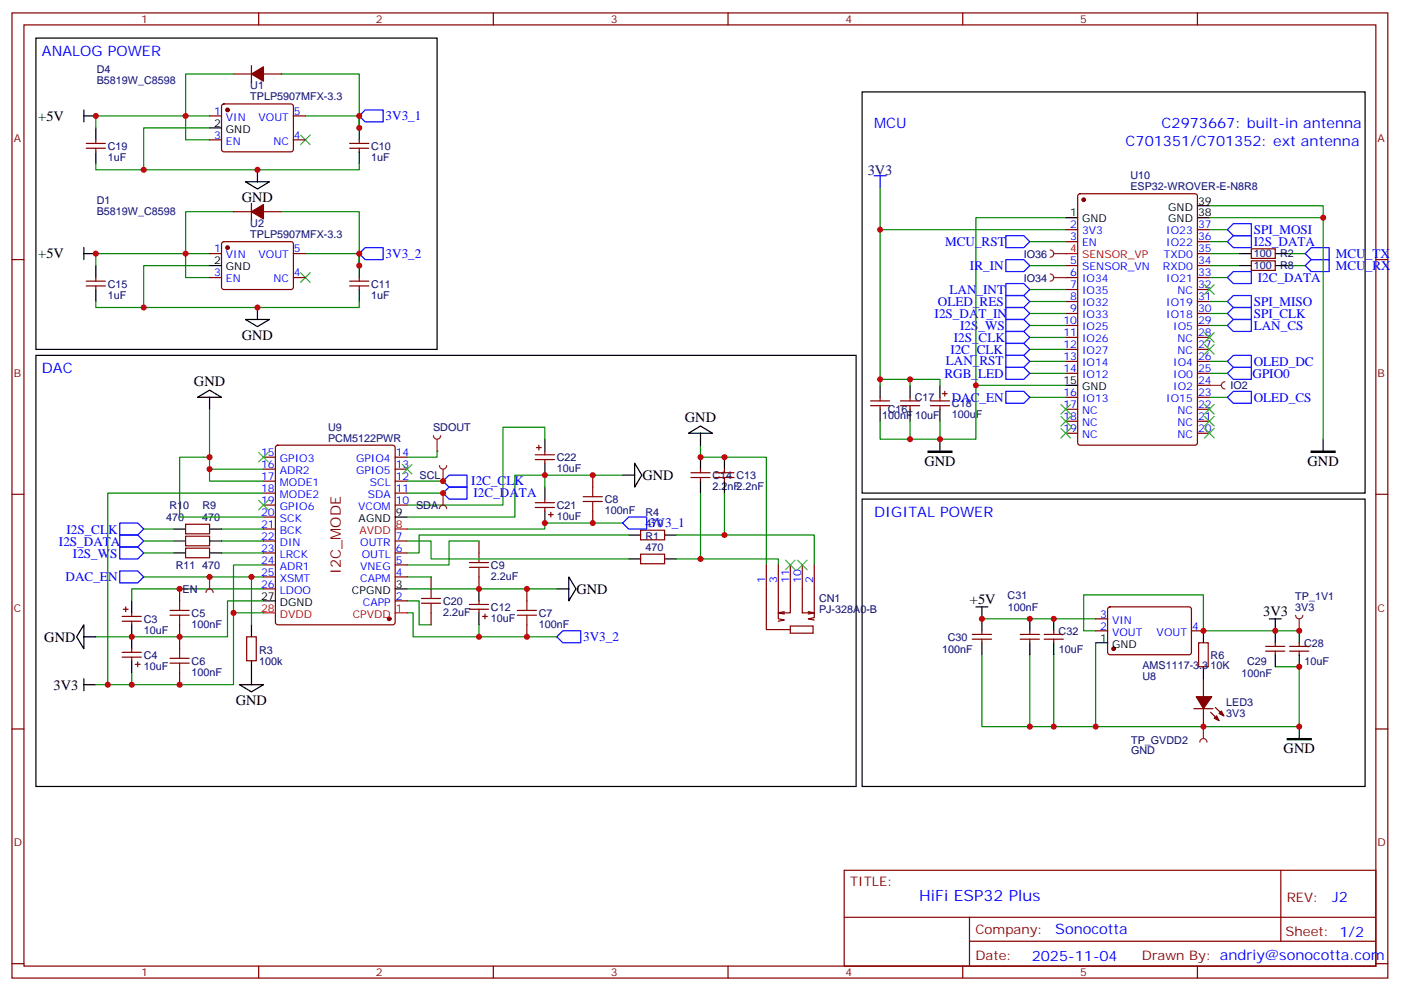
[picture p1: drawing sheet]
<svg xmlns="http://www.w3.org/2000/svg" width="413mm" height="292mm" viewBox="0 0 413 292" stroke-linecap="round" stroke-linejoin="round" font-family="sans-serif">
<g fill="none" stroke="#870000" stroke-width=".35">
<path d="M3.5 3.8h405.4v284.3h-405.4zM7.1 7.3h398.2v277.3h-398.2zM74.1 19.3v5M76.2 3.8v3.5M145.3 3.8v3.5M214.5 3.8v3.5M283.6 3.8v3.5M352.8 3.8v3.5M68.8 21.8h5.3M77.6 21.8h5.3M25.4 43.7h5.6M25.4 42.3h5.6"/>
<path d="M28.2 41.2v1.1M28.2 43.7v1M74.1 59.9v4.9M103 43.7h5.7M103 42.3h5.7M105.8 41.2v1.1M105.8 43.7v1M3.5 76.5h3.6M68.8 62.4h5.3M77.6 62.4h5.3M405.3 76.5h3.6M25.4 84.2h5.6"/>
<path d="M25.4 82.8h5.6M28.2 81.8v1M28.2 84.2v1.1M103 84.2h5.7M103 82.8h5.7M105.8 81.8v1M105.8 84.2v1.1M174.6 140v3.5M203.6 139.3h5.6M206.4 138.2v1.1M210.6 139.3h5.7M213.4 138.2v1.1"/>
<path d="M3.5 145.6h3.6M54.7 154.4h7v2.9h-7zM54.7 158h7v2.8h-7zM141.1 159.4v3.5M157.7 149.5h5.6M157.7 148.1h5.6M160.5 147v1.1M160.5 149.5v1.1M161.6 151.6h1.4M162.3 150.9v1.4M174.6 150.6v3.5M188.7 156.2h7.1v2.8h-7.1z"/>
<path d="M203.6 140.7h5.6M206.4 140.7v1M210.6 140.7h5.7M213.4 140.7v1M405.3 145.6h3.6M36.3 179.5h1.4M37 178.8v1.4M52.9 173.5v3.5M54.7 161.5h7v2.8h-7zM127 170v3.5M138.3 179.5h5.6M138.3 178.1h5.6"/>
<path d="M141.1 170v3.5M141.1 177v1.1M141.1 179.5v1.1M155.2 173.5v3.5M188.7 163.3h7.1v2.8h-7.1zM326.6 179l.4-.2h23.6l.4 .7-.1 13-.6 .4-23.5-.1-.5-.6v-12.7zM36 193.6h5.6M36 192.2h5.6M36 181.6h5.6M36 183h5.6M38.8 180.6v1M38.8 183v1.1"/>
<path d="M38.8 191.1v1.1M38.8 193.6v1.1M39.9 195.7h1.4M40.6 195v1.4M52.9 184.1v7M52.9 198.2v3.5M127 180.6v3.5M142.2 181.6h1.4M142.9 180.9v1.4M155.2 184.1v3.5M286.5 188.3h5.6M286.5 186.9h5.6"/>
<path d="M289.3 185.8v1.1M289.3 188.3v1.1M300.6 188.3h5.6M300.6 186.9h5.6M303.4 185.8v1.1M303.4 188.3v1.1M307.6 188.3h5.7M307.6 186.9h5.7M310.4 185.8v1.1M310.4 188.3v1.1M322.8 185.8h3.5M322.8 182.3h3.5"/>
<path d="M351 185.8h3.5M353.1 189.4h2.9v7h-2.9zM354.5 200v5.2M372.9 191.8h5.6M372.9 190.4h5.6M375.7 189.4v1M375.7 191.8v1.1M379.9 191.8h5.7M379.9 190.4h5.7M382.8 189.4v1M382.8 191.8v1.1M3.5 214.8h3.6"/>
<path d="M351.7 208.8h5.7M354.5 208.8v5.3M356.7 209.8l2.4 2.5M358.1 208.4l2.4 2.5M405.3 214.8h3.6M248.7 256.4h156.6v28.2h-156.6zM377.3 256.4v20.9M248.7 270.2h156.5M285.6 277.3h119.6M285.6 270.2v14.2M3.5 283.9h3.6M76.2 284.6v3.5"/>
<path d="M145.3 284.6v3.5M214.5 284.6v3.5M283.6 284.6v3.5M352.8 284.6v3.5M405.3 283.9h3.6"/>
</g>
<g fill="none" stroke="#a10000" stroke-width=".35">
<path d="M171.8 147.7h5.6M171.8 146.3h5.6M174.6 143.5v2.8M174.6 147.7v2.9M50.1 179.8h5.6M52.9 177v2.8M124.2 176.3h5.6M124.2 177.7h5.6M127 173.5v2.8M127 177.7v2.9M138.3 165.7h5.6M138.3 167.1h5.6"/>
<path d="M141.1 162.9v2.8M141.1 167.1v2.9M152.4 179.8h5.6M155.2 177v2.8M50.1 181.3h5.6M50.1 195.4h5.6M50.1 194h5.6M52.9 181.3v2.8M52.9 191.1v2.9M52.9 195.4v2.8M152.4 181.3h5.6M155.2 181.3v2.8"/>
</g>
<g fill="none" stroke="#008700" stroke-width=".35">
<path d="M61.7 37.7h-19.4v12.3M61.7 34.1h-33.5v3.6M68.8 21.8h-14.1v19.4h7M82.9 21.8h22.9v15.9M90 34.1h15.8v3.6M105.8 34.1v3.6M28.2 48.3v1.7h77.6v-1.7M61.7 78.2h-19.4v12.4M61.7 74.7h-33.5v3.5M68.8 62.4h-14.1v19.4h7M82.9 62.4h22.9v15.8M90 74.7h15.8v3.5"/>
<path d="M105.8 74.7v3.5M28.2 88.8v1.8h77.6v-1.8M183.4 140h-31.7v12.3h-31.8M206.4 131.2v3.5h19.4v31.7M42.3 155.9h8.9M42.3 159.4h8.9M65.3 155.9h12.3M65.3 159.4h12.3M119.9 159.4h7.1v5.3h58.2M141.1 159.4h-8.8v7h-12.4M183.4 154.1h-22.9v1.8h-40.6M185.2 157.6h-61.7v5.3h-3.6"/>
<path d="M206.4 145.3v19.4h-7.1M213.4 157.6h26.5v8.8M213.4 145.3v12.3h-14.1M42.3 162.9h8.9M65.3 162.9h12.3M77.6 177h-10.6v10.6h-38.8M77.6 173.5h-38.8v3.5M119.9 177h3.6v7.1h3.5M119.9 173.5h44.1M119.9 170h7.1M206.4 164.7h22.9v1.7M38.8 198.2v3.5"/>
<path d="M77.6 180.6h-8.8v21.1h-40.6M119.9 180.6h1.8v7h42.3M141.1 184.1v3.5M289.3 192.9v21.2h93.5v-17.7h-7.1M289.3 182.3h33.5M303.4 192.9v21.2M310.4 192.9v21.2M322.8 185.8h-3.5v-10.5h35.2v10.5M322.8 189.4v24.7M375.7 185.8h7.1"/>
</g>
<g fill="none" stroke="#000" stroke-width=".35">
<path d="M10.6 11.2h118.2v91.7h-118.2zM24.7 32.4v3.5M24.7 34.1h3.5M28.2 37.7v3.5M105.8 37.7v3.5M28.2 44.7v3.6M72.3 53.6h7.1l-3.6 2.1zM75.8 50v3.6M105.8 44.7v3.6M24.7 74.7h3.5M24.7 73v3.5M28.2 78.2v3.6"/>
<path d="M105.8 78.2v3.6M28.2 85.3v3.5M72.3 94.1h7.1l-3.6 2.1zM75.8 90.6v3.5M105.8 85.3v3.5M10.6 104.7h241.6v127h-241.6zM183.4 140h3.6M187 136.5l2.1 3.5-2.1 3.5zM202.8 127.6l3.6-2.1 3.5 2.1zM206.4 127.6v3.6M206.4 134.7v3.5M213.4 134.7v3.5"/>
<path d="M51.2 155.9h3.5M51.2 159.4h3.5M61.7 155.9h3.6M61.7 159.4h3.6M160.5 143.5v3.5M160.5 150.6v3.5M185.2 157.6h3.5M195.8 157.6h3.5M206.4 141.7v3.6M213.4 141.7v3.6M254 147h148.2v84.7h-148.2zM38.8 177v3.6"/>
<path d="M51.2 162.9h3.5M61.7 162.9h3.6M141.1 173.5v3.5M164 173.5h3.6M167.6 170l2.1 3.5-2.1 3.5zM185.2 164.7h3.5M195.8 164.7h3.5M287.5 178.8h3.5M289.3 178.8v7M24.7 184.1v7l-2.1-3.5zM24.7 200v3.5M24.7 187.6h3.5"/>
<path d="M38.8 184.1v7M38.8 194.7v3.5M141.1 180.6v3.5M289.3 189.4v3.5M303.4 182.3v3.5M303.4 189.4v3.5M310.4 182.3v3.5M310.4 189.4v3.5M322.8 189.4h3.5M354.5 185.8v3.6M354.5 196.4v3.6M373.9 182.3h3.6"/>
<path d="M375.7 182.3v7.1M375.7 192.9v3.5M382.8 185.8v3.6M382.8 192.9v3.5M24.7 201.7h3.5M382.8 214.1v3.5"/>
</g>
<path d="M88.5 39.8l2.9 2.8M91.4 39.8l-2.9 2.8M88.5 80.4l2.9 2.8M91.4 80.4l-2.9 2.8" fill="none" stroke="#3c3" stroke-width=".35"/>
<g fill="#870000" stroke="#870000" stroke-width=".35">
<path d="M74.1 62.4l3.5-2.1v4.2z"/>
<path d="M74.1 21.8l3.5-2.1v4.2z"/>
<path d="M357.7 211.6l.7-.7 .7 1.4z"/>
<path d="M359.1 210.2l.7-.7 .7 1.4z"/>
<path d="M352.4 205.2h4.6l-2.5 3.6z"/>
<circle cx="328.1" cy="191.1" r=".53"/>
</g>
<path d="M105.8 34.1l1.8-1.7h5.3v3.5h-5.3zM105.8 74.7l1.8-1.7h5.3v3.5h-5.3zM35.3 154.1h5.3l1.7 1.8-1.7 1.7h-5.3zM35.3 157.6h5.3l1.7 1.8-1.7 1.7h-5.3zM183.4 154.1l1.8-1.8h5.3v3.6h-5.3zM35.3 161.1h5.3l1.7 1.8-1.7 1.8h-5.3zM164 187.6l1.8-1.8h5.3v3.6h-5.3z" fill="none" stroke="#00f" stroke-width=".35"/>
<path d="M379.2 217.6h7.1v.3h-7.1z" fill="#000" stroke="#000" stroke-width=".35"/>
<path d="M381.7 181.3a1.06 1.06 0 0 0 1.1 1 1.06 1.06 0 0 0 1-1M382.8 182.3v3.5" fill="none" stroke="#8c2424" stroke-width=".35"/>
<circle cx="382.8" cy="185.8" r=".18" fill="#8c2424"/>
<path d="M354.5 185.8h21.2" fill="none" stroke="#008700" stroke-width=".35"/>
<path d="M353.5 218.7a1.06 1.06 0 0 1 1-1.1 1.06 1.06 0 0 1 1.1 1.1M354.5 214.1v3.5" fill="none" stroke="#8c2424" stroke-width=".35"/>
<circle cx="354.5" cy="214.1" r=".18" fill="#8c2424"/>
<g fill="none" stroke="#870000" stroke-width=".35">
<path d="M61.7 34.1h3.6M65.5 30.8l.5-.2 20 .1 .4 .6v13l-.7 .4h-20l-.4-.7v-12.7zM86.4 34.1h3.6M61.7 41.2h3.6M86.4 41.2h3.6M317.7 57.3l.5-.2h33.9l.6 .4 .1 73-.5 .6-34.1 .1-.6-.5-.1-72.9zM61.7 74.7h3.6M65.5 71.4l.5-.2h20l.4 .7v13l-.7 .4-20-.1-.4-.6v-12.7zM86.4 74.7h3.6M314 67.7h3.5M314 71.2h3.5M314 78.2h3.5"/>
<path d="M352.8 74.7h3.5M352.8 67.7h3.5M352.8 71.2h3.5M352.8 78.2h3.5M61.7 81.8h3.6M86.4 81.8h3.6M314 81.8h3.5M314 85.3h3.5M314 88.8h3.5M314 92.4h3.5M314 95.9h3.5M314 99.4h3.5"/>
<path d="M352.8 81.8h3.5M352.8 85.3h3.5M352.8 88.8h3.5M352.8 92.4h3.5M352.8 95.9h3.5M352.8 99.4h3.5M256.5 119.5h5.6M256.5 118.1h5.6M259.3 117.1v1M259.3 119.5v1.1M265.3 119.5h5.6M265.3 118.1h5.6"/>
<path d="M268.1 117.1v1M268.1 119.5v1.1M274.1 119.5h5.7M274.1 118.1h5.7M276.9 117.1v1M276.9 119.5v1.1M277.6 116h1.4M278.3 115.3v1.4M314 102.9h3.5M314 106.5h3.5M314 110h3.5M314 117.1h3.5"/>
<path d="M352.8 102.9h3.5M352.8 106.5h3.5M352.8 110h3.5M352.8 113.5h3.5M352.8 117.1h3.5M77.6 138.2h3.5M77.6 134.7h3.5M81.4 131.4l.4-.2h33.9l.7 .4v51.8l-.4 .6-34.2 .1-.6-.5-.1-51.7zM116.4 138.2h3.5M116.4 134.7h3.5M157.7 134h5.6M157.7 135.4h5.6"/>
<path d="M158 131.9h1.5M158.7 131.2v1.4M160.5 132.9v1.1M160.5 135.4v1.1M314 120.6h3.5M314 124.1h3.5M314 127.6h3.5M352.8 120.6h3.5M352.8 124.1h3.5M352.8 127.6h3.5M77.6 159.4h3.5M77.6 148.8h3.5"/>
<path d="M77.6 145.3h3.5M77.6 141.7h3.5M77.6 152.3h3.5M77.6 155.9h3.5M116.4 159.4h3.5M116.4 148.8h3.5M116.4 145.3h3.5M116.4 141.7h3.5M77.6 170h3.5M77.6 166.4h3.5M77.6 162.9h3.5M77.6 173.5h3.5"/>
<path d="M116.4 177h3.5M116.4 170h3.5M116.4 166.4h3.5M116.4 162.9h3.5M225.8 166.4v19.1h7M229.3 166.4v15.9l1.8 .4-1.8 .3M232.8 166.4v14.2h-3.5l1.8 .3M236.4 166.4v14.2h3.5l-1.8-.4M239.9 166.4v15.6l-1.8 .3 1.8 .4M72.7 187.6h2.8v7.1h-2.8zM231.1 180.2l-1.8 .4M232.8 184.4h6.7v2.1h-6.7z"/>
<path d="M239.9 180.6l-1.8 .3"/>
</g>
<path d="M76.2 133.3l2.8 2.8M79 133.3l-2.8 2.8M118.5 136.8l2.9 2.8M121.4 136.8l-2.9 2.8M76.2 147.4l2.8 2.8M79 147.4l-2.8 2.8M231.4 165l2.8 2.9M234.2 165l-2.8 2.9M234.9 165l2.9 2.9M237.8 165l-2.9 2.9" fill="none" stroke="#3c3" stroke-width=".35"/>
<g fill="#870000" stroke="#870000" stroke-width=".35">
<circle cx="67" cy="32.4" r=".53"/>
<circle cx="67" cy="73" r=".53"/>
<circle cx="114.7" cy="182.3" r=".53"/>
<circle cx="319.3" cy="58.8" r=".53"/>
</g>
<g fill="none" stroke="#000" stroke-width=".35">
<path d="M61.7 37.7h3.6M254 27.1h148.2v118.2h-148.2zM61.7 78.2h3.6M314 64.1h3.5M352.8 64.1h3.5M352.8 60.6h3.5M58.2 117.1l3.5-2.2 3.6 2.2zM61.7 117.1v3.5M259.3 113.5v3.6M268.1 113.5v3.6M276.9 113.5v3.6M314 113.5h3.5"/>
<path d="M160.5 129.4v3.5M160.5 136.5v3.5M259.3 120.6v3.5M268.1 120.6v3.5M276.9 120.6v3.5M116.4 152.3h3.5M77.6 177h3.5M116.4 173.5h3.5M74.1 184.1v3.5M74.1 194.7v7M70.6 201.7h7l-3.5 2.1z"/>
</g>
<path d="M296.3 90.6h5.3l1.8 1.8-1.8 1.7h-5.3zM296.3 87.1h5.3l1.8 1.7-1.8 1.8h-5.3zM361.6 117.1l1.8-1.8h5.3v3.5h-5.3zM361.6 106.5l1.8-1.8h5.3v3.5h-5.3zM35.3 168.2h5.3l1.7 1.8-1.7 1.7h-5.3z" fill="none" stroke="#00f" stroke-width=".35"/>
<g fill="none" stroke="#008700" stroke-width=".35">
<path d="M379.2 78.2h5.3M379.2 74.7h5.3M303.4 88.8h10.6M356.3 106.5h5.3M356.3 117.1h5.3M61.7 120.6v21.1h15.9M61.7 134.7h-8.8v17.6h24.7M61.7 138.2h15.9M160.5 129.4v-3.5h-12.3v22.9h-28.3M160.5 140v3.5M77.6 145.3h-45.9v56.4M119.9 145.3h10.6"/>
<path d="M119.9 141.7h10.6M42.3 170h35.3M74.1 170v14.1"/>
</g>
<path d="M314 74.7h3.5M116.4 155.9h3.5M77.6 180.6h3.5M116.4 180.6h3.5" fill="none" stroke="#f00" stroke-width=".35"/>
<path d="M309.4 80.7a1.06 1.06 0 0 1 1 1.1 1.06 1.06 0 0 1-1 1M310.4 81.8h3.6" fill="none" stroke="#8c2424" stroke-width=".35"/>
<circle cx="314" cy="81.8" r=".18" fill="#8c2424"/>
<path d="M309.4 73.7a1.06 1.06 0 0 1 1 1 1.06 1.06 0 0 1-1 1.1M310.4 74.7h3.6" fill="none" stroke="#8c2424" stroke-width=".35"/>
<circle cx="314" cy="74.7" r=".18" fill="#8c2424"/>
<path d="M356.3 113.5h3.5M360.9 112.5a1.06 1.06 0 0 0-1.1 1 1.06 1.06 0 0 0 1.1 1.1" fill="none" stroke="#8c2424" stroke-width=".35"/>
<circle cx="356.3" cy="113.5" r=".18" fill="#8c2424"/>
<g fill="none" stroke="#008700" stroke-width=".35">
<path d="M259.3 55.3v12.4h54.7M259.3 67.7v45.8M303.4 78.2h10.6M303.4 71.2h10.6M314 64.1h-26.5v49.4M356.3 60.6h33.5v68.8M356.3 67.7h5.3M356.3 74.7h8.8M356.3 78.2h8.8M356.3 64.1h33.5M356.3 71.2h5.3M303.4 99.4h10.6"/>
<path d="M303.4 95.9h10.6M303.4 92.4h10.6M303.4 85.3h10.6M356.3 95.9h5.3M356.3 92.4h5.3M356.3 88.8h5.3M356.3 81.8h5.3M259.3 111.8h8.8v1.7M268.1 111.8h8.8v1.7M303.4 110h10.6M303.4 106.5h10.6M303.4 102.9h10.6"/>
<path d="M303.4 117.1h10.6M314 113.5h-26.5v15.9h-10.6v-5.3M356.3 110h5.3M259.3 124.1v5.3h8.8M268.1 124.1v5.3h8.8M77.6 166.4h-8.8v14.2"/>
</g>
<g fill="none" stroke="#00f" stroke-width=".35">
<path d="M257.5 51.8h3.6M259.3 51.8v3.5M296.3 69.4h5.3l1.8 1.8-1.8 1.8h-5.3zM296.3 76.5h5.3l1.8 1.7-1.8 1.8h-5.3zM361.6 67.7l1.8-1.8h5.3v3.5h-5.3zM361.6 71.2l1.8-1.8h5.3v3.6h-5.3zM384.5 78.2l1.8-1.7h5.3v3.5h-5.3zM384.5 74.7l1.8-1.7h5.3v3.5h-5.3zM296.3 97.6h5.3l1.8 1.8-1.8 1.8h-5.3zM296.3 94.1h5.3l1.8 1.8-1.8 1.7h-5.3zM296.3 83.5h5.3l1.8 1.8-1.8 1.8h-5.3zM361.6 95.9l1.8-1.8h5.3v3.5h-5.3z"/>
<path d="M361.6 92.4l1.8-1.8h5.3v3.5h-5.3zM361.6 88.8l1.8-1.7h5.3v3.5h-5.3zM296.3 108.2h5.3l1.8 1.8-1.8 1.8h-5.3zM296.3 104.7h5.3l1.8 1.8-1.8 1.7h-5.3zM296.3 101.2h5.3l1.8 1.7-1.8 1.8h-5.3zM296.3 115.3h5.3l1.8 1.8-1.8 1.7h-5.3zM361.6 110l1.8-1.8h5.3v3.6h-5.3z"/>
</g>
<g fill="none" stroke="#3c3" stroke-width=".35">
<path d="M354.9 83.9l2.8 2.8M354.9 98l2.8 2.8M357.7 83.9l-2.8 2.8M357.7 98l-2.8 2.8M312.6 119.2l2.8 2.8M315.4 119.2l-2.8 2.8M354.9 119.2l2.8 2.8M354.9 101.5l2.8 2.9M357.7 119.2l-2.8 2.8M357.7 101.5l-2.8 2.9M312.6 126.2l2.8 2.8M312.6 122.7l2.8 2.8"/>
<path d="M315.4 126.2l-2.8 2.8M315.4 122.7l-2.8 2.8M354.9 122.7l2.8 2.8M354.9 126.2l2.8 2.8M357.7 122.7l-2.8 2.8M357.7 126.2l-2.8 2.8"/>
</g>
<path d="M273.4 132.9h7.1v.4h-7.1zM386.3 132.9h7v.4h-7z" fill="#000" stroke="#000" stroke-width=".35"/>
<path d="M365.1 74.7h3.6M365.1 78.2h3.6M375.7 74.7h3.5M375.7 78.2h3.5M276.9 129.4v3.5M389.8 129.4v3.5" fill="none" stroke="#000" stroke-width=".35"/>
<path d="M368.7 73.3h7v2.8h-7zM368.7 76.8h7v2.9h-7z" fill="none" stroke="#870000" stroke-width=".35"/>
<path d="M127.7 128.3a1.06 1.06 0 0 0 1.1 1.1 1.06 1.06 0 0 0 1-1.1M128.8 129.4v3.5" fill="none" stroke="#8c2424" stroke-width=".35"/>
<circle cx="128.8" cy="132.9" r=".18" fill="#8c2424"/>
<path d="M128.8 132.9v1.8h-8.9" fill="none" stroke="#008700" stroke-width=".35"/>
<path d="M60.7 174.6a1.06 1.06 0 0 1 1-1.1 1.06 1.06 0 0 1 1.1 1.1M61.7 170v3.5" fill="none" stroke="#8c2424" stroke-width=".35"/>
<circle cx="61.7" cy="170" r=".18" fill="#8c2424"/>
<path d="M361.6 81.8l1.8-1.8h5.3v3.5h-5.3zM130.5 141.7l1.8-1.7h5.3v3.5h-5.3zM130.5 145.3l1.8-1.8h5.3v3.5h-5.3z" fill="none" stroke="#00f" stroke-width=".35"/>
<path d="M129.5 149.9a1.06 1.06 0 0 1 1-1.1 1.06 1.06 0 0 1 1.1 1.1M130.5 145.3v3.5" fill="none" stroke="#8c2424" stroke-width=".35"/>
<circle cx="130.5" cy="145.3" r=".18" fill="#8c2424"/>
<path d="M129.5 137.2a1.06 1.06 0 0 0 1 1 1.06 1.06 0 0 0 1.1-1M130.5 138.2v3.5" fill="none" stroke="#8c2424" stroke-width=".35"/>
<circle cx="130.5" cy="141.7" r=".18" fill="#8c2424"/>
<g fill="#c00">
<circle cx="105.8" cy="78.2" r=".88"/>
<circle cx="105.8" cy="37.7" r=".88"/>
<circle cx="42.3" cy="90.6" r=".88"/>
<circle cx="75.8" cy="90.6" r=".88"/>
<circle cx="42.3" cy="50" r=".88"/>
<circle cx="75.8" cy="50" r=".88"/>
<circle cx="28.2" cy="74.7" r=".88"/>
<circle cx="54.7" cy="74.7" r=".88"/>
<circle cx="105.8" cy="74.7" r=".88"/>
<circle cx="105.8" cy="34.1" r=".88"/>
<circle cx="54.7" cy="34.1" r=".88"/>
<circle cx="28.2" cy="34.1" r=".88"/>
<circle cx="213.4" cy="134.7" r=".88"/>
<circle cx="206.4" cy="134.7" r=".88"/>
<circle cx="141.1" cy="187.6" r=".88"/>
<circle cx="38.8" cy="201.7" r=".88"/>
<circle cx="52.9" cy="201.7" r=".88"/>
<circle cx="52.9" cy="173.5" r=".88"/>
<circle cx="52.9" cy="187.6" r=".88"/>
<circle cx="38.8" cy="187.6" r=".88"/>
<circle cx="206.4" cy="164.7" r=".88"/>
<circle cx="213.4" cy="157.6" r=".88"/>
<circle cx="322.8" cy="214.1" r=".88"/>
<circle cx="310.4" cy="214.1" r=".88"/>
<circle cx="303.4" cy="214.1" r=".88"/>
<circle cx="354.5" cy="214.1" r=".88"/>
<circle cx="382.8" cy="214.1" r=".88"/>
<circle cx="354.5" cy="185.8" r=".88"/>
<circle cx="310.4" cy="182.3" r=".88"/>
<circle cx="382.8" cy="196.4" r=".88"/>
<circle cx="375.7" cy="185.8" r=".88"/>
<circle cx="289.3" cy="182.3" r=".88"/>
<circle cx="303.4" cy="182.3" r=".88"/>
<circle cx="382.8" cy="185.8" r=".88"/>
<circle cx="74.1" cy="170" r=".88"/>
<circle cx="155.2" cy="173.5" r=".88"/>
<circle cx="155.2" cy="187.6" r=".88"/>
<circle cx="141.1" cy="173.5" r=".88"/>
<circle cx="160.5" cy="154.1" r=".88"/>
<circle cx="174.6" cy="140" r=".88"/>
<circle cx="174.6" cy="154.1" r=".88"/>
<circle cx="160.5" cy="140" r=".88"/>
<circle cx="31.8" cy="201.7" r=".88"/>
<circle cx="61.7" cy="138.2" r=".88"/>
<circle cx="61.7" cy="134.7" r=".88"/>
<circle cx="287.5" cy="113.5" r=".88"/>
<circle cx="389.8" cy="64.1" r=".88"/>
<circle cx="268.1" cy="111.8" r=".88"/>
<circle cx="268.1" cy="129.4" r=".88"/>
<circle cx="276.9" cy="129.4" r=".88"/>
<circle cx="259.3" cy="111.8" r=".88"/>
<circle cx="259.3" cy="67.7" r=".88"/>
<circle cx="68.8" cy="180.6" r=".88"/>
<circle cx="61.7" cy="170" r=".88"/>
<circle cx="130.5" cy="145.3" r=".88"/>
<circle cx="130.5" cy="141.7" r=".88"/>
</g>
<text font-size="4.6" fill="#00f" x="270.8" y="265.4">HiFi ESP32 Plus</text>
<g font-size="4.2" fill="#00f">
<text x="12.3" y="16.5">ANALOG POWER</text>
<text x="257.5" y="37.7">MCU</text>
<text x="342.2" y="37.7">C2973667: built-in antenna</text>
<text x="331.6" y="43">C701351/C701352: ext antenna</text>
<text x="12.3" y="110">DAC</text>
<text x="257.5" y="152.3">DIGITAL POWER</text>
<text x="392.5" y="265.7">J2</text>
<text x="310.9" y="275.2">Sonocotta</text>
<text x="304" y="283">2025-11-04</text>
</g>
<g font-size="4.2">
<text x="11.3" y="35.6">+5V</text>
<text x="71.3" y="59.6">GND</text>
<text x="11.3" y="76.1">+5V</text>
<text x="71.3" y="100.2">GND</text>
<text x="57.1" y="113.8">GND</text>
<text x="201.8" y="124.5">GND</text>
<text x="272.3" y="137.2">GND</text>
<text x="385.2" y="137.2">GND</text>
<text x="189.3" y="141.4">GND</text>
<text x="169.9" y="174.9">GND</text>
<text x="285.8" y="178.1">+5V</text>
<text x="372.2" y="181.6">3V3</text>
<text x="13.1" y="189.1">GND</text>
<text x="15.8" y="203.2">3V3</text>
<text x="69.5" y="207.8">GND</text>
<text x="378.2" y="221.9">GND</text>
</g>
<text font-size="4.2" fill="#000080" x="255.7" y="51.5">3V3</text>
<text font-size="4.2" fill="#800" x="100.4" y="169.1" transform="rotate(-90 100.4 169.1)">I2C_MODE</text>
<g font-size="3.9" fill="#00f">
<text x="113.6" y="35.2">3V3_1</text>
<text x="369.4" y="68.9">SPI_MOSI</text>
<text x="113.6" y="75.9">3V3_2</text>
<text x="278.4" y="72.4">MCU_RST</text>
<text x="369.4" y="72.4">I2S_DATA</text>
<text x="393.5" y="75.9">MCU_TX</text>
<text x="285.8" y="79.5">IR_IN</text>
<text x="370.6" y="83">I2C_DATA</text>
<text x="393.6" y="79.4">MCU_RX</text>
<text x="279.7" y="86.6">LAN_INT</text>
<text x="275.4" y="93.6">I2S_DAT_IN</text>
<text x="276.3" y="90.1">OLED_RES</text>
<text x="369.4" y="93.6">SPI_CLK</text>
<text x="369.4" y="90.1">SPI_MISO</text>
<text x="281" y="100.7">I2S_CLK</text>
<text x="282.9" y="97.1">I2S_WS</text>
<text x="369.4" y="97.2">LAN_CS</text>
<text x="278.7" y="107.7">LAN_RST</text>
<text x="280" y="104.2">I2C_CLK</text>
<text x="369.4" y="107.8">OLED_DC</text>
<text x="278.2" y="111.3">RGB_LED</text>
<text x="369" y="111.3">GPIO0</text>
<text x="280.4" y="118.3">DAC_EN</text>
<text x="369.4" y="118.4">OLED_CS</text>
<text x="138.8" y="143">I2C_CLK</text>
<text x="139.5" y="146.5">I2C_DATA</text>
<text x="191.2" y="155.3">3V3_1</text>
<text x="17.4" y="160.8">I2S_DATA</text>
<text x="19.6" y="157.3">I2S_CLK</text>
<text x="21.5" y="164.3">I2S_WS</text>
<text x="19.3" y="171.2">DAC_EN</text>
<text x="171.8" y="188.8">3V3_2</text>
</g>
<g font-size="3.9" fill="#800">
<text x="250.5" y="261">TITLE:</text>
<text x="379.1" y="265.7">REV:</text>
<text x="287.4" y="275.2">Company:</text>
<text x="378.7" y="275.8">Sheet: 1/2</text>
<text x="287.4" y="282.9">Date:</text>
<text x="336.4" y="282.9">Drawn By: andriy@sonocotta.com</text>
</g>
<g font-size="3.2" fill="#800">
<text x="41.6" y="6.8">1</text>
<text x="110.8" y="6.8">2</text>
<text x="179.9" y="6.8">3</text>
<text x="249.1" y="6.8">4</text>
<text x="318.2" y="6.8">5</text>
<text x="4.1" y="41.9">A</text>
<text x="405.9" y="41.9">A</text>
<text x="4.1" y="111.1">B</text>
<text x="405.9" y="111.1">B</text>
<text x="4.1" y="180.2">C</text>
<text x="405.9" y="180.2">C</text>
<text x="4.1" y="249.3">D</text>
<text x="405.9" y="249.3">D</text>
<text x="41.6" y="287.6">1</text>
<text x="110.8" y="287.6">2</text>
<text x="179.9" y="287.6">3</text>
<text x="249.1" y="287.6">4</text>
<text x="318.2" y="287.6">5</text>
</g>
<g font-size="3.2" fill="#000080">
<text x="28.5" y="21.5">D4</text>
<text x="28.5" y="24.8">B5819W_C8598</text>
<text x="73.7" y="29.5">TPLP5907MFX-3.3</text>
<text x="73.7" y="26.2">U1</text>
<text x="31.7" y="47.4">1uF</text>
<text x="31.7" y="44.2">C19</text>
<text x="109.4" y="47.4">1uF</text>
<text x="109.4" y="44.2">C10</text>
<text x="333" y="52.7">U10</text>
<text x="333" y="55.8">ESP32-WROVER-E-N8R8</text>
<text x="28.5" y="63.5">B5819W_C8598</text>
<text x="28.5" y="60.2">D1</text>
<text x="73.7" y="70">TPLP5907MFX-3.3</text>
<text x="73.7" y="66.8">U2</text>
<text x="301.6" y="75.9">IO36</text>
<text x="369.4" y="75.9">100</text>
<text x="377.1" y="75.8">R2</text>
<text x="301.6" y="82.9">IO34</text>
<text x="369.4" y="79.4">100</text>
<text x="377.1" y="79.4">R8</text>
<text x="31.7" y="87.9">1uF</text>
<text x="31.7" y="84.8">C15</text>
<text x="109.4" y="87.9">1uF</text>
<text x="109.4" y="84.8">C11</text>
<text x="269.5" y="118.2">C17</text>
<text x="280.5" y="119.9">C18</text>
<text x="362.5" y="114.7">IO2</text>
<text x="259.9" y="123.5">100nF</text>
<text x="261.6" y="121.7">C16</text>
<text x="269.6" y="123.5">10uF</text>
<text x="280.5" y="123.1">100uF</text>
<text x="96.7" y="130.1">PCM5122PWR</text>
<text x="96.7" y="126.9">U9</text>
<text x="127.6" y="127">SDOUT</text>
<text x="164" y="135.8">C22</text>
<text x="123.6" y="141.1">SCL</text>
<text x="164" y="139">10uF</text>
<text x="209.9" y="141.2">C14 C13</text>
<text x="49.9" y="150">R10</text>
<text x="59.6" y="150">R9</text>
<text x="122.6" y="150">SDA</text>
<text x="164" y="150">C21</text>
<text x="178.2" y="148.2">C8</text>
<text x="209.9" y="144.4">2.2nF2.2nF</text>
<text x="48.9" y="153.5">470</text>
<text x="59.5" y="153.5">470</text>
<text x="164" y="153.2">10uF</text>
<text x="178.2" y="151.4">100nF</text>
<text x="190.2" y="155.2">470</text>
<text x="190.2" y="151.9">R4</text>
<text x="190.2" y="159">R1</text>
<text x="51.8" y="167.6">R11</text>
<text x="59.5" y="167.6">470</text>
<text x="144.6" y="167.6">C9</text>
<text x="190.2" y="162.2">470</text>
<text x="144.6" y="170.8">2.2uF</text>
<text x="53.8" y="174.7">EN</text>
<text x="130.5" y="178.2">C20</text>
<text x="144.6" y="180">C12</text>
<text x="241.3" y="177.3">CN1</text>
<text x="296.8" y="176.4">C31</text>
<text x="297" y="179.9">100nF</text>
<text x="381.6" y="179.9">3V3</text>
<text x="381.6" y="176.7">TP_1V1</text>
<text x="42.3" y="183.5">C3</text>
<text x="56.4" y="184.9">100nF</text>
<text x="56.4" y="181.7">C5</text>
<text x="130.5" y="181.4">2.2uF</text>
<text x="144.6" y="183.2">10uF</text>
<text x="158.7" y="184.9">100nF</text>
<text x="158.7" y="181.7">C7</text>
<text x="241.3" y="180.5">PJ-328A0-B</text>
<text x="42.3" y="186.8">10uF</text>
<text x="279.2" y="188.8">C30</text>
<text x="311.9" y="187">C32</text>
<text x="384.2" y="190.5">C28</text>
<text x="42.3" y="197.3">10uF</text>
<text x="42.3" y="194.1">C4</text>
<text x="56.4" y="195.8">C6</text>
<text x="76.3" y="195.8">100k</text>
<text x="76.3" y="192.6">R3</text>
<text x="277.6" y="192.3">100nF</text>
<text x="312" y="192.3">10uF</text>
<text x="336.6" y="197">AMS1117-3.3</text>
<text x="356.7" y="197.2">10K</text>
<text x="356.7" y="194">R6</text>
<text x="367.4" y="195.8">C29</text>
<text x="384.3" y="195.8">10uF</text>
<text x="56.4" y="199">100nF</text>
<text x="336.6" y="200.2">U8</text>
<text x="365.7" y="199.4">100nF</text>
<text x="361.2" y="208.1">LED3</text>
<text x="361.2" y="211.4">3V3</text>
<text x="333.2" y="219.1">TP_GVDD2</text>
<text x="333.2" y="222.2">GND</text>
</g>
<g font-size="3.2" fill="#00f">
<text x="63.1" y="33.8">1</text>
<text x="66.6" y="35.6">VIN</text>
<text x="76.2" y="35.6">VOUT</text>
<text x="86.6" y="33.8">5</text>
<text x="63.1" y="40.9">3</text>
<text x="86.6" y="40.9">4</text>
<text x="66.6" y="42.6">EN</text>
<text x="80.5" y="42.6">NC</text>
<text x="315.3" y="70.8">3</text>
<text x="315.3" y="67.3">2</text>
<text x="318.8" y="69.1">3V3</text>
<text x="343.6" y="69.1">IO23</text>
<text x="353" y="67.3">37</text>
<text x="353" y="70.8">36</text>
<text x="63.1" y="74.4">1</text>
<text x="66.6" y="76.1">VIN</text>
<text x="76.2" y="76.1">VOUT</text>
<text x="86.6" y="74.4">5</text>
<text x="315.3" y="77.9">5</text>
<text x="318.8" y="72.6">EN</text>
<text x="342.9" y="76.1">TXD0</text>
<text x="343.6" y="72.6">IO22</text>
<text x="353" y="74.4">35</text>
<text x="353" y="77.9">34</text>
<text x="63.1" y="81.4">3</text>
<text x="66.6" y="83.2">EN</text>
<text x="80.5" y="83.2">NC</text>
<text x="86.6" y="81.4">4</text>
<text x="315.3" y="81.4">6</text>
<text x="318.8" y="83.2">IO34</text>
<text x="318.8" y="79.7">SENSOR_VN</text>
<text x="342.6" y="79.7">RXD0</text>
<text x="343.6" y="83.2">IO21</text>
<text x="353" y="81.4">33</text>
<text x="315.3" y="88.5">8</text>
<text x="315.3" y="84.9">7</text>
<text x="318.8" y="86.7">IO35</text>
<text x="346.9" y="86.7">NC</text>
<text x="353" y="84.9">32</text>
<text x="353" y="88.5">31</text>
<text x="313.3" y="95.5">10</text>
<text x="315.3" y="92">9</text>
<text x="318.8" y="93.8">IO33</text>
<text x="318.8" y="90.2">IO32</text>
<text x="343.6" y="90.2">IO19</text>
<text x="343.6" y="93.8">IO18</text>
<text x="353" y="92">30</text>
<text x="353" y="95.5">29</text>
<text x="313.3" y="99.1">11</text>
<text x="318.8" y="100.8">IO26</text>
<text x="318.8" y="97.3">IO25</text>
<text x="345.6" y="97.3">IO5</text>
<text x="346.9" y="100.8">NC</text>
<text x="353" y="99.1">28</text>
<text x="313.3" y="106.1">13</text>
<text x="313.3" y="102.6">12</text>
<text x="318.8" y="107.9">IO14</text>
<text x="318.8" y="104.4">IO27</text>
<text x="345.6" y="107.9">IO4</text>
<text x="346.9" y="104.4">NC</text>
<text x="353" y="102.6">27</text>
<text x="353" y="106.1">26</text>
<text x="313.3" y="109.6">14</text>
<text x="318.8" y="111.4">IO12</text>
<text x="345.6" y="111.4">IO0</text>
<text x="353" y="109.6">25</text>
<text x="353" y="113.2">24</text>
<text x="313.3" y="116.7">16</text>
<text x="318.8" y="118.5">IO13</text>
<text x="343.6" y="118.5">IO15</text>
<text x="345.6" y="114.9">IO2</text>
<text x="353" y="116.7">23</text>
<text x="313.3" y="123.8">18</text>
<text x="313.3" y="120.2">17</text>
<text x="318.8" y="125.5">NC</text>
<text x="318.8" y="122">NC</text>
<text x="346.9" y="122">NC</text>
<text x="346.9" y="125.5">NC</text>
<text x="353" y="120.2">22</text>
<text x="353" y="123.8">21</text>
<text x="313.3" y="127.3">19</text>
<text x="318.8" y="129">NC</text>
<text x="346.9" y="129">NC</text>
<text x="353" y="127.3">20</text>
<text x="76.9" y="134.3">15</text>
<text x="76.9" y="137.9">16</text>
<text x="82.4" y="136.1">GPIO3</text>
<text x="104.9" y="136.1">GPIO4</text>
<text x="116.6" y="137.9">13</text>
<text x="116.6" y="134.3">14</text>
<text x="76.9" y="141.4">17</text>
<text x="82.4" y="139.6">ADR2</text>
<text x="82.4" y="143.2">MODE1</text>
<text x="104.9" y="139.6">GPIO5</text>
<text x="109" y="143.2">SCL</text>
<text x="116.6" y="141.4">12</text>
<text x="76.9" y="144.9">18</text>
<text x="76.9" y="148.4">19</text>
<text x="82.4" y="146.7">MODE2</text>
<text x="108.3" y="146.7">SDA</text>
<text x="116.6" y="148.4">10</text>
<text x="116.6" y="144.9">11</text>
<text x="76.9" y="152">20</text>
<text x="76.9" y="155.5">21</text>
<text x="82.4" y="150.2">GPIO6</text>
<text x="82.4" y="153.7">SCK</text>
<text x="105.6" y="150.2">VCOM</text>
<text x="76.9" y="159">22</text>
<text x="82.4" y="157.3">BCK</text>
<text x="82.4" y="160.8">DIN</text>
<text x="106.1" y="160.8">OUTR</text>
<text x="116.6" y="159">7</text>
<text x="76.9" y="162.6">23</text>
<text x="76.9" y="166.1">24</text>
<text x="82.4" y="164.3">LRCK</text>
<text x="82.4" y="167.9">ADR1</text>
<text x="106.1" y="167.9">VNEG</text>
<text x="106.6" y="164.3">OUTL</text>
<text x="116.6" y="166.1">5</text>
<text x="116.6" y="162.6">6</text>
<text x="76.9" y="169.6">25</text>
<text x="76.9" y="173.1">26</text>
<text x="82.4" y="171.4">XSMT</text>
<text x="106.1" y="171.4">CAPM</text>
<text x="116.6" y="169.6">4</text>
<text x="225.4" y="171.7" transform="rotate(-90 225.4 171.7)">1</text>
<text x="229" y="171.7" transform="rotate(-90 229 171.7)">3</text>
<text x="232.5" y="171.7" transform="rotate(-90 232.5 171.7)">11</text>
<text x="236" y="171.7" transform="rotate(-90 236 171.7)">10</text>
<text x="239.5" y="171.7" transform="rotate(-90 239.5 171.7)">2</text>
<text x="82.4" y="174.9">LDOO</text>
<text x="106.9" y="178.4">CAPP</text>
<text x="116.6" y="176.7">2</text>
<text x="324.1" y="185.5">2</text>
<text x="324.1" y="182">3</text>
<text x="327.6" y="183.7">VIN</text>
<text x="351.2" y="185.5">4</text>
<text x="327.6" y="187.3">VOUT</text>
<text x="340.8" y="187.3">VOUT</text>
</g>
<g font-size="3.2">
<text x="63.1" y="37.3">2</text>
<text x="66.6" y="39.1">GND</text>
<text x="315.3" y="63.8">1</text>
<text x="318.8" y="65.5">GND</text>
<text x="344.2" y="65.5">GND</text>
<text x="344.2" y="62">GND</text>
<text x="353" y="63.8">38</text>
<text x="353" y="60.3">39</text>
<text x="63.1" y="77.9">2</text>
<text x="66.6" y="79.7">GND</text>
<text x="313.3" y="113.2">15</text>
<text x="318.8" y="114.9">GND</text>
<text x="105.7" y="153.7">AGND</text>
<text x="116.6" y="152">9</text>
<text x="116.6" y="173.1">3</text>
<text x="76.9" y="176.7">27</text>
<text x="82.4" y="178.4">DGND</text>
<text x="103.7" y="174.9">CPGND</text>
<text x="324.1" y="189">1</text>
<text x="327.6" y="190.8">GND</text>
</g>
<g font-size="3.2" fill="#f00">
<text x="315.3" y="74.4">4</text>
<text x="318.8" y="76.1">SENSOR_VP</text>
<text x="116.6" y="155.5">8</text>
<text x="105.9" y="157.3">AVDD</text>
<text x="76.9" y="180.2">28</text>
<text x="82.4" y="182">DVDD</text>
<text x="103.9" y="182">CPVDD</text>
<text x="116.6" y="180.2">1</text>
</g>
</svg>
